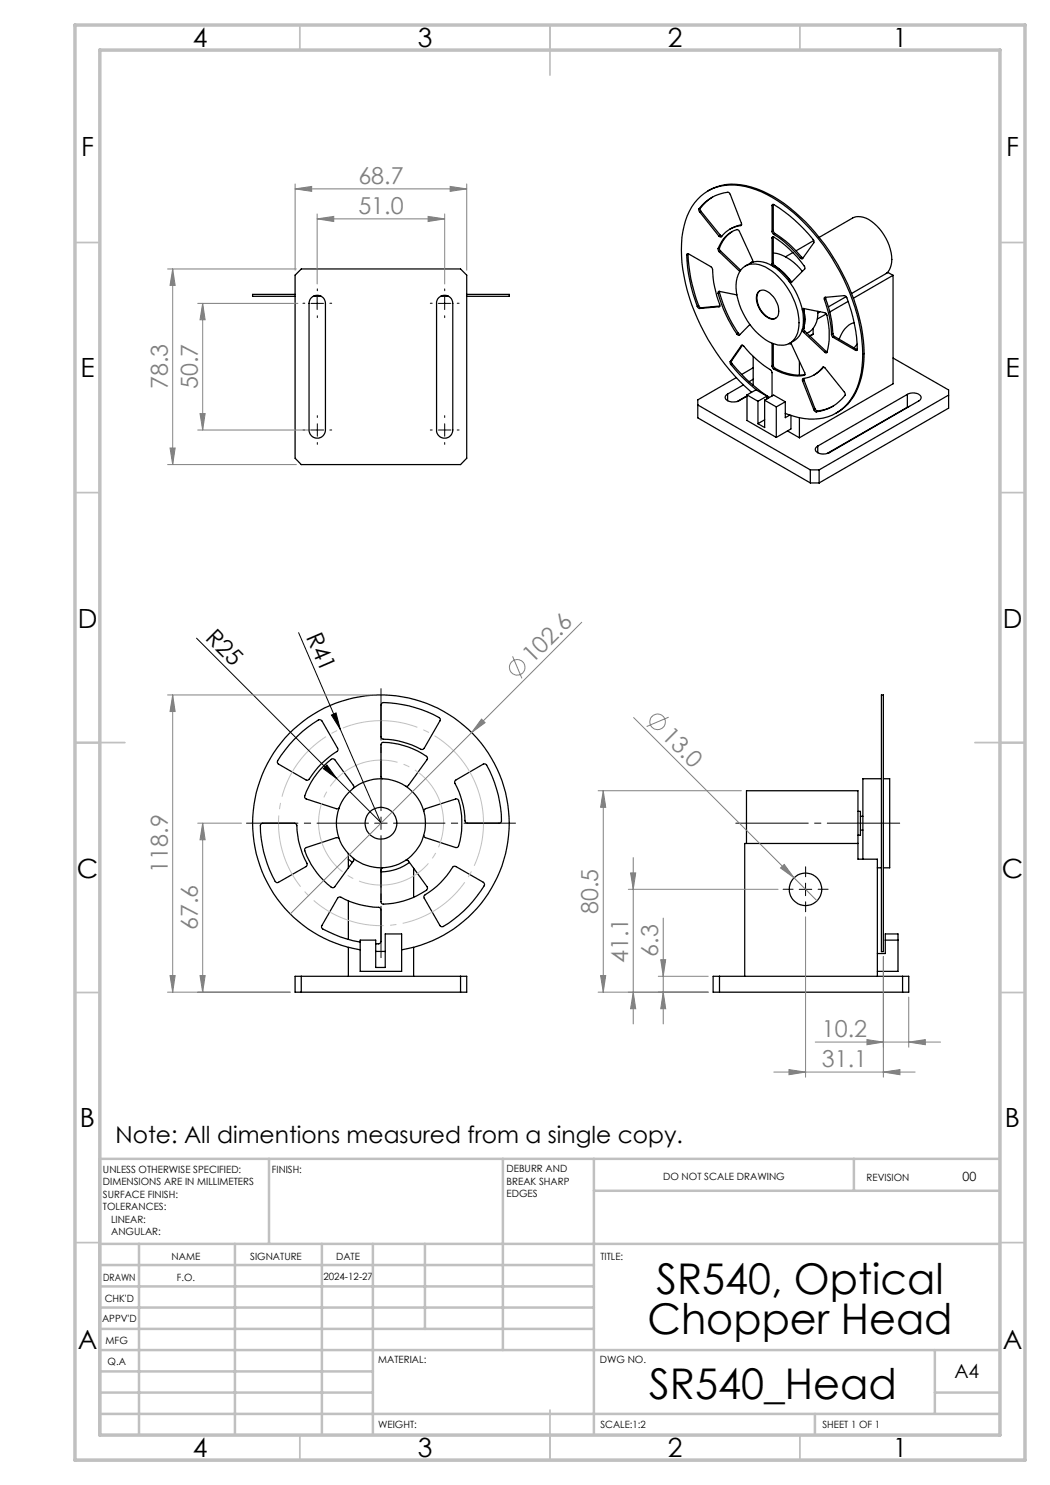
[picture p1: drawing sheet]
<svg xmlns="http://www.w3.org/2000/svg" width="210mm" height="297mm" viewBox="0 0 210 297" stroke-linecap="round" stroke-linejoin="round" font-family="sans-serif">
<g fill="none" stroke="#000" stroke-width=".25">
<path d="M141.6 38.2a10.2 10.2 0 0 1 8.7-.8 27.7 27.7 0 0 1 12.8 9.2 40.6 40.6 0 0 1 9.7 22.9 15.8 15.8 0 0 1-3.2 11.3l-1.4 1.2-1 .6M142.5 39.4a8.6 8.6 0 0 0-2.4 2.2M59 58.9h-8.5v.4h8.5M60.3 53.8h31.8l1.2 1.2v36.6l-1.2 1.3h-31.8l-1.3-1.3v-36.6zM62.3 59.5a1.64 1.64 0 0 1 1.8-.3 1.64 1.64 0 0 1 1 1.5v25.3a1.64 1.64 0 0 1-1.7 1.6 1.64 1.64 0 0 1-1.6-1.6v-25.3l.1-.7zM62.7 59.3h1.5M87.8 59.5a1.64 1.64 0 0 1 1.8-.3 1.64 1.64 0 0 1 1 1.5v25.3a1.62 1.62 0 0 1-1.7 1.6 1.62 1.62 0 0 1-1.6-1.6v-25.6zM88.1 59.3h1.6M93.3 58.9h8.5v.4h-8.5M137.3 51a.21 .21 0 0 1 .1-.3 .21 .21 0 0 1 .3 .1l4.7 2.8a28.9 28.9 0 0 0 1.6 7.6l-.2 .1M137.3 51a33 33 0 0 0 2.2 10.3M137.6 50.8a30.5 30.5 0 0 0 2.1 10.3"/>
<path d="M137.6 50.7v.1M137.6 50.8l-.3 .2M139.8 41.8a7.7 7.7 0 0 1 6-3.3l.3 .4 2.2 5.7v.3l-.1 .2M139.8 41.8v.3l.1 .3M139.9 42.4l3.9 4.8M140.1 41.6l-.1 .2 .2 .5M140.1 41.6l-.3 .2M140.2 42.3l-.3 .1M140.2 42.3l3.9 4.8M143.6 58.7v-.3l.3-.1 3.5 .7M143.6 58.7a27.2 27.2 0 0 0 3.8 8.1M143.6 49.7a5.5 5.5 0 0 1 4-3.8l.3 .4 2.6 5.7v.5"/>
<path d="M143.6 49.7l.3 .7M143.9 50.4l4.1 3.9M143.9 49.6v.3l.2 .3M143.9 58.5a27.5 27.5 0 0 0 3.7 8.1M143.9 58.3v.2M143.9 49.6l-.3 .1M143.9 58.5l-.3 .2M144.1 47.1l.3 .2M144.1 47.1l-.3 .1M144.1 50.2l-.2 .2M144.1 50.2l4 3.8M146.4 46.3a6.4 6.4 0 0 0-2.5 3.3"/>
<path d="M148.2 45.1a6.5 6.5 0 0 0-4.1 2.3l-.3-.2M148.2 53.9a4 4 0 0 1 5.5-.1 13.5 13.5 0 0 1 6.1 11.5 3.6 3.6 0 0 1-4.2 3.7 11.4 11.4 0 0 1-7-6.4 9.7 9.7 0 0 1-1-7.6zM148.3 45l-.1 .1M148.3 45l-1 .2-1.3 .6M149 53.2a4.5 4.5 0 0 1 5.6 0 13.6 13.6 0 0 1 6.1 11.6 4.2 4.2 0 0 1-2.7 3.8M150.6 52.3l-.5 .3M151.6 58.5a1.52 1.52 0 0 1 2.3 .1 4.3 4.3 0 0 1 1.6 4.8 1.52 1.52 0 0 1-2.4-.2 4.6 4.6 0 0 1-1.7-4.4zM152 58.1a2.45 2.45 0 0 0-.3 2.9 4 4 0 0 0 3 2.8l.5-.2M154.4 46.3l.3 .6M154.4 41.1a.21 .21 0 0 1 .1-.2 .21 .21 0 0 1 .3 0 28.8 28.8 0 0 1 8 7.3v.3l-2.3 3.2-.2 .1-.2-.2M154.4 47.6l.1-.2a18.1 18.1 0 0 1 6.5 6.2l-2.7 2.9-.4-.1M154.4 52.8l.3 .5"/>
<path d="M154.4 41.1v5.2M154.4 47.6v5.2M154.7 46.1l.3 .6M154.7 52.6l.3 .6M154.7 50.6a8.8 8.8 0 0 1 5.8 3.7M154.7 41l-.3 .1M154.7 46.1l-.3 .2M154.7 41v5.1M154.7 47.4v5.2M154.7 47.4l-.3 .2M154.7 52.6l-.3 .2M154.7 40.9v.1"/>
<path d="M154.7 47.4h.1M154.7 46.9a22.3 22.3 0 0 1 5.4 4.7M154.9 53.1l1.8 1.5 1.5 1.6M155 46.7a21.5 21.5 0 0 1 5.3 4.7M155 53.2a12.1 12.1 0 0 1 3.1 3M155 46.7l-.3 .2M155 53.2l-.3 .1M158.1 56.2l.3 .2M158.1 56.2l-.3 .1M158.6 50.5l-1.5 .9M160.3 51.4l.3 .2M160.3 51.4l-.2 .2"/>
<path d="M162.7 48.1l-3.5 2.1M163.8 47.5l6.7-3.9a3.9 3.9 0 0 1 4.4 1.1 9.6 9.6 0 0 1 3.3 8.4 2.73 2.73 0 0 1-.9 1.6M164.9 59.9l-.1-.2 .2-.2 3.9-.4 .3 .1a27.2 27.2 0 0 1 2.2 10.9h-.3M164.9 59.9a21.5 21.5 0 0 1 1.4 7M165.1 59.4v.4M165.1 59.8a22.9 22.9 0 0 1 1.5 6.9M165.1 59.8l-.2 .1M169.2 59.3l-3.5 2.1M178.6 55.1l-7.9 4.6M178.6 55.1v21.7l-18.7 10.8M178.6 55.1l-1-.6-7.3 4.2M139.5 61.3l.2 .3 .2 .1"/>
<path d="M139.7 61.1l.5 .5M139.7 61.1l-.2 .2M140.2 61.6l-.3 .1M143.8 61.3l-3.9 .4M143.9 61.3h-.1M144 61.2l-3.8 .4M145.5 78.8a.73 .73 0 0 0-.5 .8 .73 .73 0 0 0 .7 .6l.7 .2 1.1-.1 1.9-1.1M145.5 78.8v1.3M146.1 72.3l.1 .6M146.2 72.9l1.8 2.1 3.3 3M146.3 72.1v.3l.1 .4M146.3 72.1l-.2 .2"/>
<path d="M146.4 72.8a32.4 32.4 0 0 0 7.5 6.7M146.4 72.8l-.2 .1M147.2 75.5l-7.6 4.5v3.6l22.5 13M147.6 66.6l.4 .3M147.6 66.6l-.2 .2M148.3 69.1h.2a31.1 31.1 0 0 0 5.8 5.1l.1 .3v4.7M148.3 69.1l-2.2 3.2M148.4 69l-.1 .1M148.5 69.1l-2.2 3M148.7 77l-3.2 1.8M149.4 79v5.1l5.9 3.4M149.4 79l2.2 1.3"/>
<path d="M149.4 79l1.8-1 2.2 1.2M149.4 79.2l-2 1.1M150 64.9l-2.2 2.2-.4-.3M150.3 78.5a41.5 41.5 0 0 1-13.9-26 17.5 17.5 0 0 1 2.5-11.9 9.5 9.5 0 0 1 10.1-3.3 26.2 26.2 0 0 1 12.9 8.3 41 41 0 0 1 10.6 24 16.3 16.3 0 0 1-2.6 10.6 9.5 9.5 0 0 1-10.1 3.3l-2.7-.8M150.6 71.3v5.8M150.6 75.8l-.8 .5M150.6 73.6l-2.3 1.3M153.4 79.2l-1.8 1.1M153.4 79.2v.6M153.4 79.5l.2 .2M154.4 73.2l.4 .6M154.4 68.6v4.6"/>
<path d="M154.7 73.1l.3 .6M154.7 68.8v4.3M154.7 73.1l-.3 .1M154.8 73.8a9.1 9.1 0 0 0 6 1.3M155 73.7a9.5 9.5 0 0 0 6 1.2M155 73.7l-.2 .1M157.8 68.8h.5M158.1 68.6l2.8 5.9 .1 .3-.2 .3M159.9 72.3v2.7M160.5 61.9l.2-.2 4.3 .8 .3 .3a13.6 13.6 0 0 1 0 7.8l-.3-.2M160.5 65.9l.2 .5M160.5 76.2l2.3 5.7"/>
<path d="M160.7 66.4l4.3 4M160.8 61.9l-.1-.2 .3 2.2-.3 1.8M160.8 61.9a8.5 8.5 0 0 1 0 3.7M160.8 65.6v.4l.2 .2M160.8 75.7v.3M160.8 61.9l-.3 .2M160.8 65.6l-.3 .2M160.8 76l-.3 .2M160.8 76l2.2 5.8M160.9 75l-.1 .1M161 66.2l-.3 .2M161 66.2l4.2 4.1"/>
<path d="M162.6 66.8l-.7 .3M162.6 66.8l-.6 .4M162.6 65.7v1.1M163.6 62.3a4.5 4.5 0 0 1-2.2 4.4M164 62.3l-.4 .3M164.5 73.5h.5l3.9 5 .2 .3a7.7 7.7 0 0 1-5.9 3.6M164.5 73.5a6.5 6.5 0 0 1-4 2.3v.4M164.6 73.4l-.1 .1M164.7 73.4l-.7 .8-1.2 .8M165.2 70.3l.2 .1M165.2 70.3l-.2 .1M165.3 62.8l-1.9 1"/>
<path d="M166.3 66.9l.4 .6M166.6 66.7l.3 .6M166.6 66.7l-.3 .2M166.7 67.5l4.4 2.6M166.9 67.3l-.2 .2M166.9 67.3l4.5 2.6M169.6 60.3l-3.7 2.1M170.8 64.6a4.6 4.6 0 0 0-2.9 3.3M171.4 69.9l.1 .1M171.4 69.9l-.3 .2M171.4 68.8l-.6 .8M178.6 71.6l11.1 6.4v3.6l-25.9 15"/>
<path d="M181.5 78.9a2.11 2.11 0 0 1 2.7 .5v.4l-.4 .4-18 10.4a2.21 2.21 0 0 1-2.7-.5 .7 .7 0 0 1 .4-.9M181.5 78.9l-18 10.3M181.5 78.9v2.6M189.7 79l-25.9 15M139.6 81l22.5 13M151.6 80.3v4.4M152.9 80l2.4 1.4M152.9 80v5.5l-1.3-.8M152.9 80l1.8-1 2.4 1.4M152.9 84l-1.3 .7M155.3 81.4v6.1M157.1 80.4l-1.8 1"/>
<path d="M157.1 80.4v3.1l.9-.5M157.5 86.2l2.4 1.4M158.2 83.1v2.7l-2.9 1.7M159.9 83.5v4.1M162.1 96.6h1.7M162.1 94v2.6M162.1 94h1.7M162.8 81.9l.4 .5M163 81.8l.5 .4M163 81.8l-.2 .1M163.5 82.2l-.3 .2M163.5 89.2v1.4"/>
<path d="M163.8 94v2.6M166.6 81.2l-1.4 .6-1.7 .4M181.5 81.5l-16.1 9.2M181.9 81.3l-.4 .2M176.3 139h.4v51.3h-.4zM58.7 148.1a17.4 17.4 0 0 1 5.3-4.2l.4 .3 3.1 5.4a.44 .44 0 0 1-.2 .7 19.2 19.2 0 0 0-5.7 5.7h-.4l-5.6-3.2-.1-.3v-.4l.7-1zM70.7 157.7l.1-.3-.1-.3-3.7-5.2-.5-.1a14.6 14.6 0 0 0-5.6 7.7l.3 .3 6.2 2 .4-.2M76.3 140.6h.1a21.3 21.3 0 0 1 10.3 2.3l1.1 .6a.44 .44 0 0 1 .2 .7l-3.2 5.4a.49 .49 0 0 1-.6 .3 18.3 18.3 0 0 0-7.8-2.2l-.2-.3v-6.5zM76.5 155.7l-.3-.3v-6.4a.44 .44 0 0 1 .5-.5 14.8 14.8 0 0 1 8.8 3l-.1 .4-3.7 5.2-.6 .2M91.1 156.1l5.6-3.3h.4a22 22 0 0 1 3.1 11.6l-.3 .2h-6.5l-.3-.2a20.1 20.1 0 0 0-2.2-8zM176.3 155.7h-3.7v16.1M176.7 155.7h1.2v17.9h-1.2"/>
<path d="M52.2 164.8l.4-.2h6.3l.4 .4a19.3 19.3 0 0 0 2.1 7.9l-.2 .4-5.5 3.2a.46 .46 0 0 1-.7-.2 22.5 22.5 0 0 1-2.9-11.4zM67.8 167.7l-.5-.2-6 2a.45 .45 0 0 0-.3 .6 14.7 14.7 0 0 0 5.5 7.4l.5-.2 3.7-5.1v-.5M69.7 171.8l.8 .7M69.7 170.7v2.9M81.1 172l.6 .2 3.7 5.1 .1 .5a14.6 14.6 0 0 1-9.1 3l-.2-.4v-6.5l.3-.3M81.9 172.5a9.8 9.8 0 0 1-5.7 1.9M82.7 173.6v5.9M84.8 162.2v-.2l.3-.3 6.1-1.9 .4 .1a14.9 14.9 0 0 1 0 9.5l-.5 .1-6-2-.3-.2v-.2M90.6 173.4l.2-.2 .4 .1 5.5 3.2 .2 .4a21.8 21.8 0 0 1-8.5 8.4l-.4-.2-3.2-5.5a.46 .46 0 0 1 .2-.6 16.1 16.1 0 0 0 5.6-5.6zM149.3 168.7v-10.6h22.3v10.6M171.6 162.3h.5v4.7h-.5M171.6 168.7v3.1h3.9v23.5"/>
<path d="M171.6 168.7h-22.7v26.6M172.1 166h.5M172.1 163.3h.5M175.5 173.6h.8M59 195.3h34.3v3.1h-34.3zM60.3 195.3v3.1M69.7 180.2v7.7M69.7 189.5v5.8M72 190a25.7 25.7 0 0 1-17.3-39.4 25.7 25.7 0 0 1 43 0 25.7 25.7 0 0 1-17.4 39.4M72 188.4a21.9 21.9 0 0 1-7.7-2.8v-.4l3.2-5.6 .5-.2a19 19 0 0 0 8 2.2l.2 .4v6.3l-.3 .4-.8 .1M72 188h3.1v5.5h1.9v-6.7h3.3v7.5h-8.3zM75.1 190.3h1.9"/>
<path d="M82.7 189.5v5.8M92.1 195.3v3.1M142.6 195.3h39.2v3.1h-39.2zM143.9 195.3v3.1M175.5 190.7h1.6v-3.9h2.5v7.5h-4.1M177.1 188h2.5M180.5 195.3v3.1"/>
<circle cx="76.2" cy="164.7" r="8.9"/>
<circle cx="76.2" cy="164.6" r="3.2"/>
<circle cx="161.1" cy="177.9" r="3.2"/>
</g>
<g fill="none" stroke="#808080" stroke-width=".2">
<path d="M59 37.8l3.3-.5v1zM59 36.8v17.2M59 37.8h34.3M90 37.3l3.3 .5-3.3 .5zM93.3 36.8v17.2M33.5 53.8h25.8M34.5 53.8v39.1M34.5 53.8l.5 3.3h-1zM63.4 43.8l3.3-.5v1zM63.4 42.8v14M63.4 43.8h25.5M85.6 43.3l3.3 .5-3.3 .5z"/>
<path d="M88.9 42.8v14M39.5 60.7h20.1M40.5 60.7l.5 3.3h-1zM40.5 60.7v25.3M33.5 92.9h25.8M34 89.6h1l-.5 3.3zM39.5 86h22.9M40 82.7h1l-.5 3.3zM33.5 139h41.7M34.5 139l.5 3.3h-1zM34.5 139v59.4M102.5 131.3l1.9 4.4"/>
<path d="M116.3 124.5l-58.3 58.3M96.3 143.8l.7 .7-2.7 2zM119.6 158.1h28.7M120.6 158.1v40.3M120.7 158.1l.4 3.4h-1zM126.7 143.5l32.1 32.1M133.7 143.4l-4.4 1.9M39.5 164.6h8.8M40.5 164.6l.5 3.4h-1zM40.5 164.6v33.8M125.7 177.9h29.9M126.1 174.6h1l-.5 3.3z"/>
<path d="M126.6 171.5v33.3M156.1 173.6l.7-.7 2 2.7zM158.8 175.6l4.6 4.6M33.5 198.4h24.5M34 195.1h1l-.5 3.3zM40 195.1h1l-.5 3.3zM120.1 195.1h1l-.4 3.3zM126.6 198.4l.5 3.4h-1zM131.7 195.3h9.9M132.2 191.9h.9l-.5 3.4zM132.6 183.6v21.2M132.6 198.4l.5 3.4h-.9z"/>
<path d="M141.6 198.4h-22M161.1 183.4v32M176.7 191.3v24.1M181.8 199.4v10M154.8 214.4h28.2M157.8 213.9l3.3 .5-3.3 .5zM163.1 208.4h25M173.4 207.9l3.3 .5-3.3 .5zM176.7 214.4l3.3-.5v1zM181.8 208.4l3.3-.5v1z"/>
<circle cx="103.4" cy="133.5" r="1.56"/>
<circle cx="131.5" cy="144.4" r="1.56"/>
</g>
<g fill="none" stroke="#000" stroke-width=".2">
<path d="M63.4 59.4v2.5M88.9 59.4v2.5M62.2 60.7h2.5M87.7 60.7h2.5M39.3 127.6l28 28.1M59.7 126.5l8.4 19.3M65.4 153l1.9 2.7-2.6-2zM66.3 143l.9-.4 .9 3.2zM67.3 155.7l8.9 8.8M68.1 145.8l8.1 18.8M74.9 164.6h2.5M76.2 163.4v2.5"/>
<path d="M159.8 177.9h2.5M161.1 176.6v2.5"/>
</g>
<path d="M95.8 158.6a20.5 20.5 0 0 0-34.3-8.3 20.5 20.5 0 0 0 9.3 34.1 20.5 20.5 0 0 0 25.3-24.5l-.3-1.3" fill="none" stroke="#c0c0c0" stroke-width=".2" stroke-dasharray="15.2 1.3 1.3 1.3" stroke-dashoffset=".4" stroke-linecap="butt"/>
<path d="M88.2 160.9a12.5 12.5 0 0 0-20.9-5.1 12.5 12.5 0 0 0 5.5 20.7 12.5 12.5 0 0 0 15.6-14.7l-.2-.9" fill="none" stroke="#c0c0c0" stroke-width=".2" stroke-dasharray="15.2 1.3 1.3 1.3" stroke-dashoffset="6.5" stroke-linecap="butt"/>
<path d="M73.7 164.6h-24.4M76.2 162.1v-24.4M76.2 167.1v24.4M78.7 164.6h24.4" fill="none" stroke="#000" stroke-width=".2" stroke-dasharray="15.2 1.3 1.3 1.3" stroke-dashoffset="4.9"/>
<path d="M147.2 164.6h32.7" fill="none" stroke="#000" stroke-width=".2" stroke-dasharray="15.2 1.3 1.3 1.3" stroke-dashoffset=".8"/>
<g fill="none" stroke="#000" stroke-width=".2" stroke-dasharray="15.2 1.3 1.3 1.3">
<path d="M63.5 58.2v-.4M88.9 58.2v-.4M61 60.7h-.4M63.5 63.2v.3M66 60.7h.3M86.4 60.7h-.3M88.9 63.2v.3M91.4 60.7h.4M61 86h-.4M63.5 86v1.3M63.5 86h1.2M63.5 86v-1.2"/>
<path d="M63.5 86h-1.3M63.5 88.5v.4M63.5 83.5v-.4M66 86h.3M86.4 86h-.3M88.9 86v1.3M88.9 86h1.3M88.9 86v-1.2M88.9 86h-1.2M88.9 88.5v.4M88.9 83.5v-.4M91.4 86h.4"/>
<path d="M158.6 177.9h-2M161.1 175.4v-2M163.6 177.9h2M161.1 180.4v2"/>
</g>
<g fill="none" stroke="#c0c0c0" stroke-width=".35">
<path d="M60 5v5M110 5v10M160 5v5M15 48.5h5M200 48.5h5M15 98.5h5M200 98.5h5M15 148.5h10M195 148.5h10M15 198.5h5M200 198.5h5M15 248.5h5"/>
<path d="M200 248.5h5M60 287v5M110 282v10M160 287v5"/>
</g>
<g fill="none" stroke="#c0c0c0" stroke-width=".5">
<path d="M53.8 231.8v17M100.6 231.8v38.2M118.8 231.8v55.2M118.8 238.2h81.2M170.8 231.8v6.4M200 231.8h-180v55.2M20 248.8h180M20 257.3h98.8M20 253h98.8M27.8 248.8v38.2M47 248.8v38.2M64.4 248.8v38.2"/>
<path d="M74.6 248.8v38.2M85 248.8v17M20 265.8h98.8M20 261.5h98.8M20 278.5h54.6M20 274.3h54.6M20 270h180M187 278.5h13M187 270v12.8M20 282.8h180M163 282.8v4.2"/>
</g>
<path d="M15 5h190v287h-190zM20 10h180v277h-180z" fill="none" stroke="#c0c0c0" stroke-width=".7"/>
<path d="M65.4 153l1.9 2.7-2.6-2zM66.3 143l.9-.4 .9 3.2z" fill="#000"/>
<g fill="#808080">
<path d="M156.1 173.6l.7-.7 2 2.7z"/>
<path d="M96.3 143.8l.7 .7-2.7 2z"/>
<path d="M181.8 208.4l3.3-.5v1zM173.4 207.9l3.3 .5-3.3 .5zM176.7 214.4l3.3-.5v1zM157.8 213.9l3.3 .5-3.3 .5z"/>
<path d="M59 37.8l3.3-.5v1zM90 37.3l3.3 .5-3.3 .5zM63.4 43.8l3.3-.5v1zM85.6 43.3l3.3 .5-3.3 .5z"/>
<path d="M40 195.1h1l-.5 3.3zM40.5 164.6l.5 3.4h-1zM34 195.1h1l-.5 3.3zM34.5 139l.5 3.3h-1zM132.6 198.4l.5 3.4h-.9zM132.2 191.9h.9l-.5 3.4zM120.1 195.1h1l-.4 3.3zM120.7 158.1l.4 3.4h-1zM40 82.7h1l-.5 3.3zM40.5 60.7l.5 3.3h-1z"/>
<path d="M126.1 174.6h1l-.5 3.3zM126.6 198.4l.5 3.4h-1zM34.5 53.8l.5 3.3h-1zM34 89.6h1l-.5 3.3z"/>
</g>
<g font-size="8.5">
<text x="131.3" y="258.8">SR540, Optical</text>
<text x="129.5" y="266.9">Chopper Head</text>
<text x="129.9" y="279.7">SR540_Head</text>
</g>
<g font-size="5.3">
<text x="38.5" y="9.5">4</text>
<text x="83.5" y="9.5">3</text>
<text x="133.6" y="9.5">2</text>
<text x="178.6" y="9.5">1</text>
<text x="16.2" y="31.2">F</text>
<text x="201.2" y="31.2">F</text>
<text x="16.1" y="75.5">E</text>
<text x="201.1" y="75.5">E</text>
<text x="15.5" y="125.5">D</text>
<text x="200.5" y="125.5">D</text>
<text x="15.4" y="175.5">C</text>
<text x="200.4" y="175.5">C</text>
<text x="16" y="225.5">B</text>
<text x="201" y="225.5">B</text>
<text x="15.5" y="269.7">A</text>
<text x="200.5" y="269.7">A</text>
<text x="38.5" y="291.5">4</text>
<text x="83.5" y="291.5">3</text>
<text x="133.6" y="291.5">2</text>
<text x="178.6" y="291.5">1</text>
</g>
<g font-size="4.7" fill="#808080">
<text x="71.7" y="36.8">68.7</text>
<text x="71.7" y="42.8">51.0</text>
<text x="33.5" y="77.9" transform="rotate(-90 33.5 77.9)">78.3</text>
<text x="39.5" y="77.9" transform="rotate(-90 39.5 77.9)">50.7</text>
<text x="106.5" y="132.8" transform="rotate(-45 106.5 132.8)">102.6</text>
<text x="132.1" y="147.4" transform="rotate(45 132.1 147.4)">13.0</text>
<text x="33.5" y="174.5" transform="rotate(-90 33.5 174.5)">118.9</text>
<text x="119.6" y="182.8" transform="rotate(-90 119.6 182.8)">80.5</text>
<text x="39.5" y="186" transform="rotate(-90 39.5 186)">67.6</text>
<text x="131.6" y="191.4" transform="rotate(-90 131.6 191.4)">6.3</text>
<text x="125.6" y="192.7" transform="rotate(-90 125.6 192.7)">41.1</text>
<text x="164.4" y="207.4">10.2</text>
<text x="164.4" y="213.4">31.1</text>
</g>
<g font-size="4.7">
<text x="40.9" y="127.8" transform="rotate(45 40.9 127.8)">R25</text>
<text x="61.2" y="127.3" transform="rotate(67 61.2 127.3)">R41</text>
<text x="23.1" y="228.5">Note: All dimentions measured from a single copy.</text>
</g>
<text font-size="3.9" x="190.9" y="275.5">A4</text>
<text font-size="2.5" x="192.5" y="236.1">00</text>
<g font-size="2">
<text x="20.6" y="234.6">UNLESS OTHERWISE SPECIFIED:</text>
<text x="20.6" y="237.1">DIMENSIONS ARE IN MILLIMETERS</text>
<text x="20.6" y="239.6">SURFACE FINISH:</text>
<text x="54.4" y="234.6">FINISH:</text>
<text x="101.3" y="234.5">DEBURR AND</text>
<text x="101.3" y="237">BREAK SHARP</text>
<text x="101.3" y="239.5">EDGES</text>
<text x="132.6" y="236">DO NOT SCALE DRAWING</text>
<text x="173.3" y="236.2">REVISION</text>
<text x="20.6" y="242.1">TOLERANCES:</text>
<text x="22.2" y="244.6">LINEAR:</text>
<text x="22.2" y="247.1">ANGULAR:</text>
<text x="34.3" y="252">NAME</text>
<text x="50" y="251.9">SIGNATURE</text>
<text x="67.2" y="251.9">DATE</text>
<text x="120.1" y="251.9">TITLE:</text>
<text x="20.6" y="256.1">DRAWN</text>
<text x="35.3" y="256.1">F.O.</text>
<text x="64.7" y="255.9">2024-12-27</text>
<text x="20.9" y="260.3">CHK'D</text>
<text x="20.4" y="264.4">APPV'D</text>
<text x="21.1" y="268.8">MFG</text>
<text x="21.5" y="273">Q.A</text>
<text x="75.6" y="272.5">MATERIAL:</text>
<text x="120" y="272.5">DWG NO.</text>
<text x="75.6" y="285.5">WEIGHT:</text>
<text x="120.1" y="285.6">SCALE:1:2</text>
<text x="164.5" y="285.6">SHEET 1 OF 1</text>
</g>
</svg>
